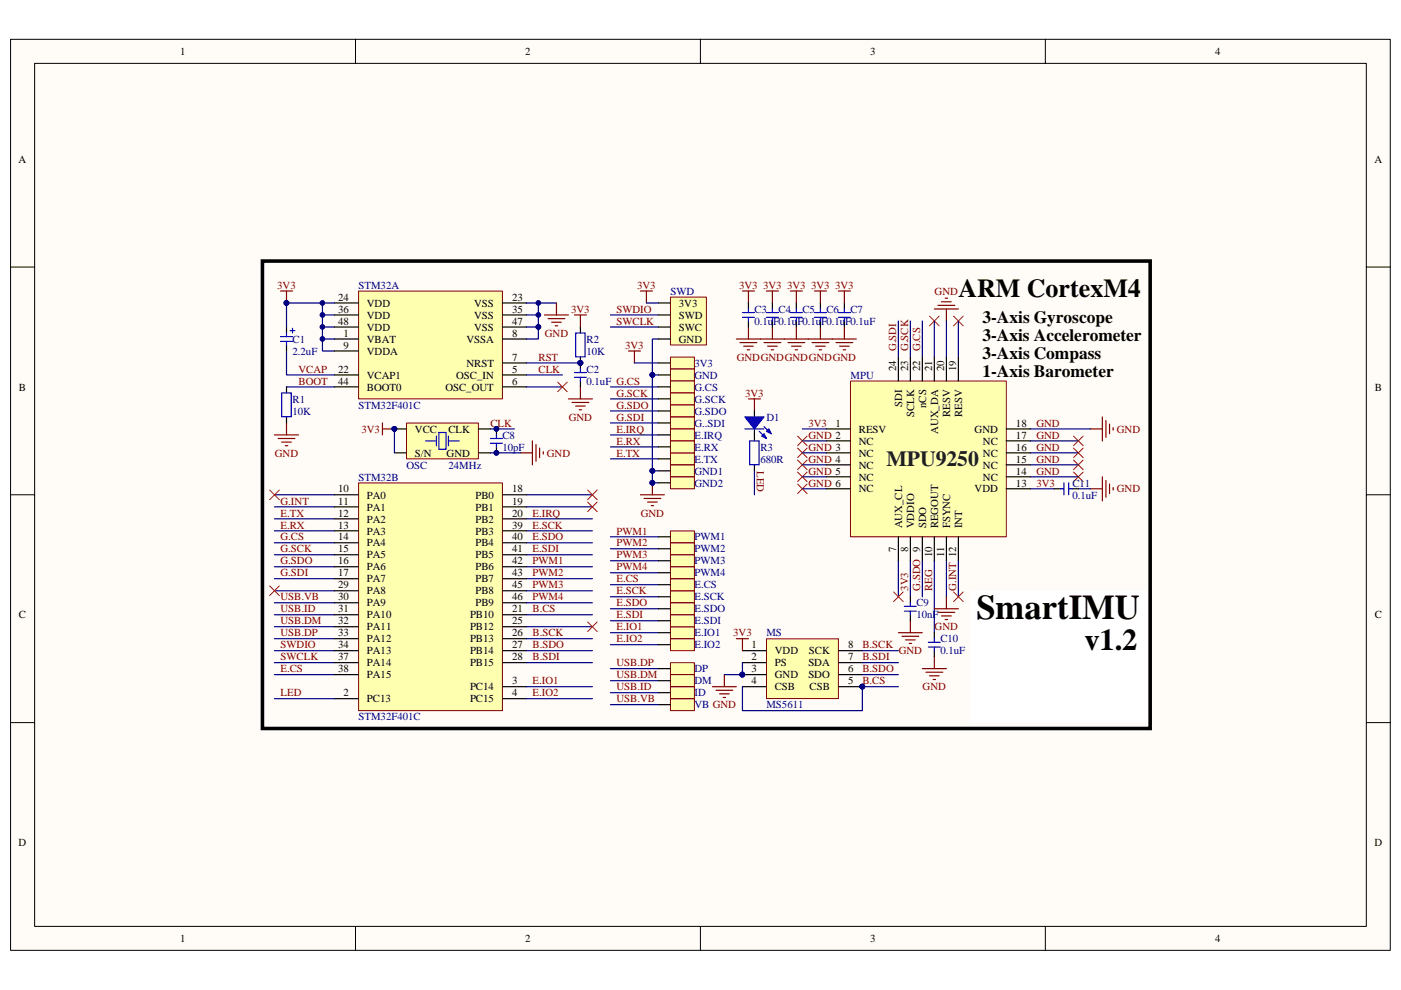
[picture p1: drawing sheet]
<svg xmlns="http://www.w3.org/2000/svg" width="297mm" height="210mm" viewBox="0 0 297 210" stroke-linecap="round" stroke-linejoin="round" font-family="sans-serif">
<path d="M2.3 8.4h292.5v193.2h-292.5z" fill="#fffcf8"/>
<path d="M2.2 8.3h292.6v193.3h-292.6z" fill="none" stroke="#000" stroke-width=".21"/>
<path d="M7.4 13.5h282.3v183h-282.3z" fill="#fffcf8"/>
<g fill="none" stroke="#000" stroke-width=".21">
<path d="M7.3 13.4h282.4v183.1h-282.4zM75.4 8.3v5.1M148.5 8.3v5.1M221.6 8.3v5.1M2.2 56.6h5.1M289.7 56.6h5.1M2.2 104.9h5.1M289.7 104.9h5.1M2.2 153.3h5.1M289.7 153.3h5.1M75.4 196.5v5.1M148.5 196.5v5.1"/>
<path d="M221.6 196.5v5.1"/>
</g>
<path d="M205.7 125.3v27.9h37.4v-27.9z" fill-rule="evenodd" fill="#fff" stroke="#fff" stroke-width=".25"/>
<g fill="none" stroke="#000080" stroke-width=".25">
<path d="M60.7 74.4v5.1h10.2M68.4 64.3v10.1h2.5M68.4 69.4h2.5M68.4 66.8h2.5M111.6 77h11.5M111.6 64.3h6.4M111.6 69.4h2.5v2.5h-2.5M111.6 79.5h7.6M111.6 66.8h2.5M114.1 64.3v5.1M129.4 69.4h10.2M129.4 66.8h10.2"/>
<path d="M134.5 77h5.1M139.6 71.9h-1.3v7.6M60.7 82.1h10.2M104 91h5.1M111.6 82.1h7.6M129.4 84.6h10.2M129.4 87.2h10.2M129.4 82.1h10.2M129.4 89.7h10.2M129.4 94.8h10.2M129.4 97.3h10.2M129.4 92.2h10.2"/>
<path d="M58.2 104.9h12.7M58.2 107.5h12.7M58.2 110h12.7M58.2 112.6h12.7M58.2 115.1h12.7M58.2 117.7h12.7M111.6 104.9h14M111.6 107.5h14M111.6 110h14M111.6 112.6h14M111.6 115.1h14M111.6 117.7h14"/>
<path d="M58.2 120.2h12.7M58.2 122.7h12.7M58.2 125.3h12.7M58.2 127.8h12.7M58.2 130.4h12.7M58.2 132.9h12.7M58.2 135.5h12.7M58.2 138h12.7M111.6 120.2h14M111.6 122.7h14M58.2 140.5h12.7M58.2 143.1h12.7"/>
<path d="M129.4 141.8h10.2M129.4 144.4h10.2"/>
</g>
<g fill="none" stroke="#800000" stroke-width=".25">
<path d="M59.5 61.7h2.5M60.7 61.7v2.6M115.4 66.8h5.1M116.2 67.6h3.6M117 68.3h2M117.7 69.1h.5M118 64.3v2.5M121.8 66.8h2.5M123.1 66.8v2.6M133.2 74.4h2.6M134.5 74.4v2.6M58.2 92.2h5.1"/>
<path d="M59 93h3.5M59.7 93.8h2.1M60.5 94.5h.5M60.7 89.7v2.5M81.1 91h2.5M81.1 89.7v2.5M110.3 96.1h2.6M112.9 93.5v5.1M113.6 94.3v3.5M114.4 95v2.1M115.2 95.8v.5M120.5 84.6h5.1"/>
<path d="M121.3 85.4h3.5M122 86.1h2.1M122.8 86.9h.5M123.1 82.1v2.5M135.8 104.9h5.1M136.5 105.7h3.6M137.3 106.5h2M138.1 107.3h.5M138.3 102.4v2.5"/>
</g>
<g fill="#000080" stroke="#000080" stroke-width=".21">
<circle cx="138.3" cy="102.4" r=".49"/>
<circle cx="114.1" cy="69.3" r=".49"/>
<circle cx="123" cy="77" r=".5"/>
<circle cx="60.7" cy="64.3" r=".5"/>
<circle cx="114.1" cy="64.3" r=".49"/>
<circle cx="68.4" cy="69.3" r=".49"/>
<circle cx="68.4" cy="64.3" r=".49"/>
<circle cx="138.3" cy="79.5" r=".49"/>
<circle cx="83.6" cy="91" r=".49"/>
<circle cx="114.1" cy="66.8" r=".49"/>
<circle cx="68.4" cy="66.8" r=".49"/>
</g>
<path d="M118.2 81l2.1 2.1M120.3 81l-2.1 2.1" fill="none" stroke="#f00" stroke-width=".21"/>
<path d="M55.6 55.4h188.3v99.1h-188.3z" fill="none" stroke="#000" stroke-width=".76"/>
<path d="M76 61.8h30.5v22.8h-30.5z" fill="#ffffb0"/>
<path d="M76 61.7h30.5v22.9h-30.5z" fill="none" stroke="#800000" stroke-width=".21"/>
<g fill="none" stroke="#000" stroke-width=".25">
<path d="M70.9 71.9h5.1M70.9 79.5h5.1M70.9 74.4h5.1M70.9 64.3h5.1M70.9 66.8h5.1M70.9 69.4h5.1M106.5 71.9h5.1M106.5 79.5h5.1M106.5 77h5.1M106.5 64.3h5.1M106.5 66.8h5.1M106.5 69.4h5.1"/>
<path d="M70.9 82.1h5.1M106.5 82.1h5.1"/>
</g>
<path d="M76 102.4h30.5v48.3h-30.5z" fill="#ffffb0"/>
<path d="M76 102.4h30.5v48.3h-30.5z" fill="none" stroke="#800000" stroke-width=".21"/>
<g fill="none" stroke="#000" stroke-width=".25">
<path d="M70.9 104.9h5.1M70.9 107.5h5.1M70.9 110h5.1M70.9 112.6h5.1M70.9 115.1h5.1M70.9 117.7h5.1M106.5 104.9h5.1M106.5 107.5h5.1M106.5 110h5.1M106.5 112.6h5.1M106.5 115.1h5.1M106.5 117.7h5.1"/>
<path d="M70.9 120.2h5.1M70.9 122.7h5.1M70.9 130.4h5.1M70.9 132.9h5.1M70.9 135.5h5.1M70.9 138h5.1M70.9 125.3h5.1M70.9 127.8h5.1M106.5 120.2h5.1M106.5 122.7h5.1M106.5 130.4h5.1M106.5 132.9h5.1"/>
<path d="M106.5 135.5h5.1M106.5 138h5.1M106.5 125.3h5.1M106.5 127.8h5.1M70.9 148.2h5.1M70.9 140.5h5.1M70.9 143.1h5.1M106.5 148.2h5.1M106.5 145.6h5.1M106.5 140.5h5.1"/>
</g>
<path d="M68.4 71.9h2.5M111.6 132.9h14M111.6 130.4h14M111.6 127.8h14M111.6 125.3h14M111.6 138h14M111.6 135.5h14M111.6 148.2h14M111.6 140.5h14M111.6 145.6h14" fill="none" stroke="#000080" stroke-width=".25"/>
<circle cx="68.4" cy="71.9" r=".49" fill="#000080" stroke="#000080" stroke-width=".21"/>
<path d="M142.2 140.6h5v2.5h-5z" fill="#ffffb0"/>
<path d="M142.2 140.6h5v2.5h-5z" fill="none" stroke="#800000" stroke-width=".21"/>
<path d="M139.6 141.8h2.5" fill="none" stroke="#000" stroke-width=".25"/>
<path d="M142.2 143.1h5v2.5h-5z" fill="#ffffb0"/>
<path d="M142.2 143.1h5v2.5h-5z" fill="none" stroke="#800000" stroke-width=".21"/>
<path d="M139.6 144.4h2.5" fill="none" stroke="#000" stroke-width=".25"/>
<path d="M142.2 145.7h5v2.5h-5z" fill="#ffffb0"/>
<path d="M142.2 145.7h5v2.5h-5z" fill="none" stroke="#800000" stroke-width=".21"/>
<path d="M139.6 146.9h2.5" fill="none" stroke="#000" stroke-width=".25"/>
<path d="M142.2 148.2h5v2.5h-5z" fill="#ffffb0"/>
<path d="M142.2 148.2h5v2.5h-5z" fill="none" stroke="#800000" stroke-width=".21"/>
<path d="M139.6 149.5h2.5" fill="none" stroke="#000" stroke-width=".25"/>
<path d="M129.4 149.5h10.2M129.4 146.9h10.2" fill="none" stroke="#000080" stroke-width=".25"/>
<path d="M142.2 96.1h5v2.5h-5z" fill="#ffffb0"/>
<path d="M142.2 96.1h5v2.5h-5z" fill="none" stroke="#800000" stroke-width=".21"/>
<path d="M139.6 97.3h2.5" fill="none" stroke="#000" stroke-width=".25"/>
<path d="M142.2 75.8h5v2.5h-5z" fill="#ffffb0"/>
<path d="M142.2 75.7h5v2.6h-5z" fill="none" stroke="#800000" stroke-width=".21"/>
<path d="M139.6 77h2.5" fill="none" stroke="#000" stroke-width=".25"/>
<path d="M142.2 78.3h5v2.5h-5z" fill="#ffffb0"/>
<path d="M142.2 78.3h5v2.5h-5z" fill="none" stroke="#800000" stroke-width=".21"/>
<path d="M139.6 79.5h2.5" fill="none" stroke="#000" stroke-width=".25"/>
<path d="M142.2 80.8h5v2.5h-5z" fill="#ffffb0"/>
<path d="M142.2 80.8h5v2.5h-5z" fill="none" stroke="#800000" stroke-width=".21"/>
<path d="M139.6 82.1h2.5" fill="none" stroke="#000" stroke-width=".25"/>
<path d="M142.2 83.4h5v2.5h-5z" fill="#ffffb0"/>
<path d="M142.2 83.4h5v2.5h-5z" fill="none" stroke="#800000" stroke-width=".21"/>
<path d="M139.6 84.6h2.5" fill="none" stroke="#000" stroke-width=".25"/>
<path d="M142.2 85.9h5v2.5h-5z" fill="#ffffb0"/>
<path d="M142.2 85.9h5v2.5h-5z" fill="none" stroke="#800000" stroke-width=".21"/>
<path d="M139.6 87.2h2.5" fill="none" stroke="#000" stroke-width=".25"/>
<path d="M142.2 88.5h5v2.5h-5z" fill="#ffffb0"/>
<path d="M142.2 88.5h5v2.5h-5z" fill="none" stroke="#800000" stroke-width=".21"/>
<path d="M139.6 89.7h2.5" fill="none" stroke="#000" stroke-width=".25"/>
<path d="M142.2 91h5v2.5h-5z" fill="#ffffb0"/>
<path d="M142.2 91h5v2.5h-5z" fill="none" stroke="#800000" stroke-width=".21"/>
<path d="M139.6 92.2h2.5" fill="none" stroke="#000" stroke-width=".25"/>
<path d="M142.2 93.6h5v2.5h-5z" fill="#ffffb0"/>
<path d="M142.2 93.5h5v2.6h-5z" fill="none" stroke="#800000" stroke-width=".21"/>
<path d="M139.6 94.8h2.5" fill="none" stroke="#000" stroke-width=".25"/>
<path d="M142.2 112.6h5v2.5h-5z" fill="#ffffb0"/>
<path d="M142.2 112.6h5v2.5h-5z" fill="none" stroke="#800000" stroke-width=".21"/>
<path d="M139.6 113.9h2.5" fill="none" stroke="#000" stroke-width=".25"/>
<path d="M129.4 113.9h10.2M129.4 116.4h10.2M129.4 118.9h10.2M129.4 121.5h10.2M129.4 134.2h10.2M129.4 124h10.2M129.4 126.6h10.2M129.4 129.1h10.2M129.4 131.7h10.2M129.4 136.7h10.2" fill="none" stroke="#000080" stroke-width=".25"/>
<path d="M142.2 115.2h5v2.5h-5z" fill="#ffffb0"/>
<path d="M142.2 115.1h5v2.6h-5z" fill="none" stroke="#800000" stroke-width=".21"/>
<path d="M139.6 116.4h2.5" fill="none" stroke="#000" stroke-width=".25"/>
<path d="M142.2 117.7h5v2.5h-5z" fill="#ffffb0"/>
<path d="M142.2 117.7h5v2.5h-5z" fill="none" stroke="#800000" stroke-width=".21"/>
<path d="M139.6 118.9h2.5" fill="none" stroke="#000" stroke-width=".25"/>
<path d="M142.2 120.2h5v2.5h-5z" fill="#ffffb0"/>
<path d="M142.2 120.2h5v2.5h-5z" fill="none" stroke="#800000" stroke-width=".21"/>
<path d="M139.6 121.5h2.5" fill="none" stroke="#000" stroke-width=".25"/>
<path d="M142.2 133h5v2.5h-5z" fill="#ffffb0"/>
<path d="M142.2 132.9h5v2.6h-5z" fill="none" stroke="#800000" stroke-width=".21"/>
<path d="M139.6 134.2h2.5" fill="none" stroke="#000" stroke-width=".25"/>
<path d="M142.2 125.3h5v2.5h-5z" fill="#ffffb0"/>
<path d="M142.2 125.3h5v2.5h-5z" fill="none" stroke="#800000" stroke-width=".21"/>
<path d="M139.6 126.6h2.5" fill="none" stroke="#000" stroke-width=".25"/>
<path d="M142.2 122.8h5v2.5h-5z" fill="#ffffb0"/>
<path d="M142.2 122.8h5v2.5h-5z" fill="none" stroke="#800000" stroke-width=".21"/>
<path d="M139.6 124h2.5" fill="none" stroke="#000" stroke-width=".25"/>
<path d="M142.2 127.9h5v2.5h-5z" fill="#ffffb0"/>
<path d="M142.2 127.9h5v2.5h-5z" fill="none" stroke="#800000" stroke-width=".21"/>
<path d="M139.6 129.1h2.5" fill="none" stroke="#000" stroke-width=".25"/>
<path d="M142.2 130.4h5v2.5h-5z" fill="#ffffb0"/>
<path d="M142.2 130.4h5v2.5h-5z" fill="none" stroke="#800000" stroke-width=".21"/>
<path d="M139.6 131.7h2.5" fill="none" stroke="#000" stroke-width=".25"/>
<path d="M142.2 135.5h5v2.5h-5z" fill="#ffffb0"/>
<path d="M142.2 135.5h5v2.5h-5z" fill="none" stroke="#800000" stroke-width=".21"/>
<path d="M139.6 136.7h2.5" fill="none" stroke="#000" stroke-width=".25"/>
<path d="M158.7 84.6h2.5M160 84.6v2.6" fill="none" stroke="#800000" stroke-width=".25"/>
<path d="M160 99.9v5" fill="none" stroke="#000080" stroke-width=".25"/>
<path d="M162.5 135.5h15.3v12.7h-15.3z" fill="#ffffb0"/>
<path d="M162.5 135.5h15.3v12.7h-15.3z" fill="none" stroke="#800000" stroke-width=".21"/>
<path d="M157.4 138h5.1M177.8 138h5M157.4 140.5h5.1M157.4 143.1h5.1M157.4 145.6h5.1M177.8 140.5h5M177.8 143.1h5M177.8 145.6h5" fill="none" stroke="#000" stroke-width=".25"/>
<g fill="#000080" stroke="#000080" stroke-width=".21">
<circle cx="157.4" cy="143.1" r=".49"/>
<circle cx="182.8" cy="145.6" r=".49"/>
<circle cx="138.3" cy="79.5" r=".49"/>
<circle cx="138.3" cy="99.9" r=".49"/>
</g>
<g fill="none" stroke="#800000" stroke-width=".25">
<path d="M156.1 71.9h10.2M156.9 72.7h3.6M157.4 61.7h2.6M157.7 73.4h2M158.4 74.2h.5M158.7 61.7v2.6M158.7 69.4v2.5M162 72.7h3.5M162.5 61.7h2.5M162.7 73.4h2.1M163.5 74.2h.5M163.8 61.7v2.6"/>
<path d="M163.8 69.4v2.5M171.4 71.9h5.1M172.2 72.7h3.5M172.7 61.7h2.5M172.9 73.4h2.1M173.7 74.2h.5M173.9 61.7v2.6M173.9 69.4v2.5M198.1 65.5h5.1M198.9 64.8h3.5M199.6 64h2.1M200.4 63.2h.5"/>
<path d="M200.7 65.5v2.6M231.2 91h2.5M233.7 88.4v5.1M234.5 89.2v3.6M235.2 90v2M236 90.7v.5M231.2 103.7h2.5M233.7 101.1v5.1M234.5 101.9v3.6M235.2 102.7v2M236 103.4v.5M156.1 135.5h2.6"/>
<path d="M157.4 135.5v2.5M190.5 134.2h5.1M191.2 135h3.6M192 135.7h2M192.8 136.5h.5M193 131.7v2.5M198.1 139.3v2.5M198.1 129.1h5.1M198.9 129.9h3.5M199.6 130.6h2.1M200.4 131.4h.5M200.7 126.6v2.5"/>
<path d="M151 145.6h5.1M151.8 146.4h3.6M152.6 147.2h2M153.3 147.9h.5M153.6 143.1v2.5M195.6 141.8h5.1M196.3 142.6h3.6M197.1 143.3h2M197.8 144.1h.5"/>
</g>
<g fill="none" stroke="#000080" stroke-width=".25">
<path d="M139.6 79.5h-1.3v20.4M190.5 68.1v7.6M193 68.1v7.6M195.6 68.1v7.6M198.1 68.1v7.6M200.7 68.1v7.6M203.2 68.1v7.6M170.1 91h5.1M170.1 93.5h5.1M170.1 96.1h5.1M170.1 98.6h5.1M218.5 91h12.7"/>
<path d="M218.5 93.5h10.1M218.5 96.1h10.1M218.5 98.6h10.1M170.1 101.1h5.1M170.1 103.7h5.1M190.5 118.9v7.7M193 118.9v7.7M195.6 118.9v7.7M198.1 118.9v15.3M200.7 118.9v7.7M203.2 118.9v7.7M218.5 101.1h10.1"/>
<path d="M218.5 103.7h5M228.6 103.7h2.6M182.8 138h7.7M157.4 145.6v5.1h25.4v-5.1M182.8 143.1h7.7M182.8 140.5h7.7"/>
</g>
<g fill="none" stroke="#f00" stroke-width=".21">
<path d="M197.1 67.1l2 2M199.1 67.1l-2 2M202.2 67.1l2 2M204.2 67.1l-2 2M169.1 92.5l2 2M169.1 95l2 2.1M169.1 97.6l2 2M171.1 92.5l-2 2M171.1 95l-2 2.1M171.1 97.6l-2 2M227.6 95l2.1 2.1M227.6 92.5l2.1 2"/>
<path d="M227.6 97.6l2.1 2M229.7 95l-2.1 2.1M229.7 92.5l-2.1 2M229.7 97.6l-2.1 2M169.1 100.1l2 2.1M169.1 102.7l2 2M171.1 100.1l-2 2.1M171.1 102.7l-2 2M227.6 100.1l2.1 2.1M229.7 100.1l-2.1 2.1M189.5 125.6l2 2M191.5 125.6l-2 2"/>
<path d="M202.2 125.6l2 2M204.2 125.6l-2 2"/>
</g>
<path d="M86.2 89.7h15.2v7.6h-15.2z" fill="#ffffb0"/>
<path d="M86.2 89.7h15.2v7.6h-15.2z" fill="none" stroke="#800000" stroke-width=".21"/>
<path d="M83.6 96.1h2.6M83.6 91h2.6M101.4 96.1h2.6M101.4 91h2.6" fill="none" stroke="#000" stroke-width=".25"/>
<path d="M90.3 93.5h2.2M92.5 92.5v2M93 91.7h1.6v3.6h-1.6zM95.1 92.5v2M95.1 93.5h2.3" fill="none" stroke="#00f" stroke-width=".25"/>
<circle cx="83.6" cy="91" r=".49" fill="#000080" stroke="#000080" stroke-width=".21"/>
<path d="M180.3 80.8h33.1v33.1h-33.1z" fill="#ffffb0"/>
<path d="M180.3 80.8h33.1v33.1h-33.1z" fill="none" stroke="#800000" stroke-width=".21"/>
<g fill="none" stroke="#000" stroke-width=".25">
<path d="M190.5 75.7v5.1M193 75.7v5.1M195.6 75.7v5.1M198.1 75.7v5.1M200.7 75.7v5.1M203.2 75.7v5.1M175.2 91h5.1M175.2 93.5h5.1M175.2 96.1h5.1M175.2 98.6h5.1M213.4 91h5.1M213.4 93.5h5.1"/>
<path d="M213.4 96.1h5.1M213.4 98.6h5.1M175.2 101.1h5.1M175.2 103.7h5.1M190.5 113.9v5M193 113.9v5M195.6 113.9v5M198.1 113.9v5M200.7 113.9v5M203.2 113.9v5M213.4 101.1h5.1M213.4 103.7h5.1"/>
</g>
<path d="M142.2 98.6h5v2.5h-5z" fill="#ffffb0"/>
<path d="M142.2 98.6h5v2.5h-5z" fill="none" stroke="#800000" stroke-width=".21"/>
<path d="M139.6 99.9h2.5" fill="none" stroke="#000" stroke-width=".25"/>
<path d="M142.2 101.2h5v2.5h-5z" fill="#ffffb0"/>
<path d="M142.2 101.2h5v2.5h-5z" fill="none" stroke="#800000" stroke-width=".21"/>
<g fill="none" stroke="#000" stroke-width=".25">
<path d="M60.7 69.4v1.2M60.7 73.2v1.2M123.1 69.4v1.2M123.1 75.7v2.6M158.7 64.3v1.2M158.7 68.1v1.3M163.8 64.3v1.2M163.8 68.1v1.3M168.8 64.3v1.2M168.8 68.1v1.3M173.9 64.3v1.2M173.9 68.1v1.3"/>
<path d="M179 64.3v1.2M179 68.1v1.3M60.7 82.1v1.2M60.7 88.4v1.3M105.3 91v1.2M105.3 94.8v1.3M123.1 80.8v1.3M160 87.2v1.2M160 91v2.5M160 98.6v1.3M139.6 102.4h2.5M223.5 103.7h1.3"/>
<path d="M227.3 103.7h1.3M193 126.6v1.2M193 130.4v1.3M198.1 134.2v1.3M198.1 138v1.3"/>
</g>
<path d="M70.9 64.3h-10.2v5.1M83.6 91v5.1M104 96.1h6.3M139.6 99.9h-1.3v2.5h1.3M58.2 148.2h12.7M157.4 140.5v2.6h-3.8M182.8 145.6h7.7" fill="none" stroke="#000080" stroke-width=".25"/>
<g fill="#000080" stroke="#000080" stroke-width=".21">
<circle cx="138.3" cy="99.9" r=".49"/>
<circle cx="138.3" cy="102.4" r=".49"/>
<circle cx="83.6" cy="91" r=".49"/>
<circle cx="60.7" cy="64.3" r=".5"/>
<circle cx="123" cy="77" r=".5"/>
<circle cx="157.4" cy="143.1" r=".49"/>
<circle cx="105.2" cy="96" r=".5"/>
<circle cx="105.2" cy="91" r=".5"/>
<circle cx="182.8" cy="145.6" r=".49"/>
</g>
<g fill="none" stroke="#00f" stroke-width=".25">
<path d="M59.5 72.4h2.5M59.5 71.4h2.5M60.7 70.6v.8M60.7 72.4v.8M61.5 70.1h1M62 69.6v1M121.8 79h2.5M122 70.6h2.1v5.1h-2.1zM123.1 78.3v.7M157.4 66.3h2.6M157.4 67.3h2.6M158.7 65.5v.8"/>
<path d="M158.7 67.3v.8M162.5 66.3h2.5M162.5 67.3h2.5M163.8 65.5v.8M163.8 67.3v.8M167.6 66.3h2.5M167.6 67.3h2.5M168.8 65.5v.8M168.8 67.3v.8M172.7 66.3h2.5M172.7 67.3h2.5M173.9 65.5v.8"/>
<path d="M173.9 67.3v.8M177.8 66.3h2.5M177.8 67.3h2.5M179 65.5v.8M179 67.3v.8M59.7 83.3h2v5.1h-2zM104 93h2.5M104 94h2.5M105.3 92.2v.8M105.3 94v.8M121.8 80h2.5M123.1 80v.8"/>
<path d="M157.9 91h4.1M158.9 93.5h2v5.1h-2zM161 91.5l1.5 1.5M162 90.5l1.5 1.5M224.8 103.7h.8M225.6 102.4v2.5M226.6 103.7h.7M226.6 102.4v2.5M191.7 128.6h2.6M191.7 129.6h2.6M193 127.8v.8M193 129.6v.8"/>
<path d="M196.8 136.2h2.6M196.8 137.2h2.6M198.1 135.5v.7M198.1 137.2v.8"/>
</g>
<g fill="#00f" stroke="#00f" stroke-width=".25">
<path d="M157.9 88.4h4.1l-2 2.6z"/>
<path d="M162 92l.5 1-1-.5z"/>
<path d="M163 91l.5 1-1-.5z"/>
</g>
<g fill="none" stroke="#800000" stroke-width=".25">
<path d="M166.3 71.9h5.1M167.1 72.7h3.5M167.6 61.7h2.5M167.8 73.4h2.1M168.6 74.2h.5M168.8 61.7v2.6M168.8 69.4v2.5M176.5 71.9h5.1M177.2 72.7h3.6M177.8 61.7h2.5M178 73.4h2M178.8 74.2h.5"/>
<path d="M179 61.7v2.6M179 69.4v2.5"/>
</g>
<path d="M57.2 103.9l2 2.1M59.2 103.9l-2 2.1M124.6 106.5l2 2M124.6 103.9l2 2.1M126.6 106.5l-2 2M126.6 103.9l-2 2.1M57.2 124.3l2 2M59.2 124.3l-2 2M124.6 131.9l2 2M126.6 131.9l-2 2" fill="none" stroke="#f00" stroke-width=".21"/>
<path d="M142.2 63h7.6v10.2h-7.6z" fill="#ffffb0"/>
<path d="M142.2 63h7.6v10.2h-7.6z" fill="none" stroke="#800000" stroke-width=".21"/>
<path d="M139.6 64.3h2.5M139.6 66.8h2.5M139.6 69.4h2.5M139.6 71.9h2.5" fill="none" stroke="#000" stroke-width=".25"/>
<path d="M135.8 61.7h2.5M137.1 61.7v2.6" fill="none" stroke="#800000" stroke-width=".25"/>
<path d="M137.1 64.3h2.5" fill="none" stroke="#000080" stroke-width=".25"/>
<text font-size="7.3" x="207" y="131.3">SmartIMU</text>
<text font-size="6.4" x="229.9" y="137.9">v1.2</text>
<text font-size="5.5" x="203.2" y="63.1">ARM CortexM4</text>
<text font-size="4.6" fill="#172721" x="187.9" y="98.9">MPU9250</text>
<g font-size="3.7">
<text x="208.3" y="68.6">3-Axis Gyroscope</text>
<text x="208.3" y="72.4">3-Axis Accelerometer</text>
<text x="208.3" y="76.2">3-Axis Compass</text>
<text x="208.3" y="80">1-Axis Barometer</text>
</g>
<g font-size="2.3">
<text x="38.2" y="11.7">1</text>
<text x="111.4" y="11.7">2</text>
<text x="184.5" y="11.7">3</text>
<text x="257.6" y="11.7">4</text>
<text x="4" y="34.5">A</text>
<text x="291.4" y="34.5">A</text>
<text x="71.7" y="63.8">24</text>
<text x="77.8" y="65">VDD</text>
<text x="100.5" y="65">VSS</text>
<text x="108.6" y="63.8">23</text>
<text x="143.9" y="65">3V3</text>
<text x="71.7" y="66.3">36</text>
<text x="71.7" y="68.9">48</text>
<text x="72.8" y="71.4">1</text>
<text x="77.8" y="67.6">VDD</text>
<text x="77.8" y="70.1">VDD</text>
<text x="100.5" y="67.6">VSS</text>
<text x="100.5" y="70.1">VSS</text>
<text x="108.6" y="66.3">35</text>
<text x="108.6" y="68.9">47</text>
<text x="108.6" y="71.4">8</text>
<text x="143.9" y="67.6">SWD</text>
<text x="143.9" y="70.1">SWC</text>
<text x="72.8" y="74">9</text>
<text x="77.8" y="72.7">VBAT</text>
<text x="77.8" y="75.2">VDDA</text>
<text x="98.9" y="77.8">NRST</text>
<text x="98.9" y="72.7">VSSA</text>
<text x="108.6" y="76.5">7</text>
<text x="143.9" y="72.7">GND</text>
<text x="4" y="82.8">B</text>
<text x="71.7" y="79">22</text>
<text x="71.7" y="81.6">44</text>
<text x="77.8" y="80.3">VCAP1</text>
<text x="77.8" y="82.8">BOOT0</text>
<text x="94.4" y="82.8">OSC_OUT</text>
<text x="96.7" y="80.3">OSC_IN</text>
<text x="108.6" y="81.6">6</text>
<text x="108.6" y="79">5</text>
<text x="190" y="78.8" transform="rotate(-90 190 78.8)">24</text>
<text x="192.5" y="78.8" transform="rotate(-90 192.5 78.8)">23</text>
<text x="195.1" y="78.8" transform="rotate(-90 195.1 78.8)">22</text>
<text x="197.6" y="78.8" transform="rotate(-90 197.6 78.8)">21</text>
<text x="200.2" y="78.8" transform="rotate(-90 200.2 78.8)">20</text>
<text x="202.7" y="78.8" transform="rotate(-90 202.7 78.8)">19</text>
<text x="291.5" y="82.8">B</text>
<text x="191.3" y="86.3" transform="rotate(-90 191.3 86.3)">SDI</text>
<text x="193.8" y="88.5" transform="rotate(-90 193.8 88.5)">SCLK</text>
<text x="196.3" y="86.6" transform="rotate(-90 196.3 86.6)">nCS</text>
<text x="201.4" y="88.5" transform="rotate(-90 201.4 88.5)">RESV</text>
<text x="204" y="88.5" transform="rotate(-90 204 88.5)">RESV</text>
<text x="88" y="91.8">VCC</text>
<text x="95.1" y="91.8">CLK</text>
<text x="177.1" y="90.5">1</text>
<text x="182.1" y="91.8">RESV</text>
<text x="182.1" y="94.3">NC</text>
<text x="198.9" y="92" transform="rotate(-90 198.9 92)">AUX_DA</text>
<text x="206.6" y="91.8">GND</text>
<text x="208.4" y="94.3">NC</text>
<text x="215.4" y="95.6">16</text>
<text x="215.4" y="93">17</text>
<text x="215.4" y="90.5">18</text>
<text x="88" y="96.8">S/N</text>
<text x="94.7" y="96.8">GND</text>
<text x="182.1" y="96.8">NC</text>
<text x="182.1" y="99.4">NC</text>
<text x="182.1" y="101.9">NC</text>
<text x="208.4" y="101.9">NC</text>
<text x="208.4" y="99.4">NC</text>
<text x="208.4" y="96.8">NC</text>
<text x="215.4" y="100.6">14</text>
<text x="215.4" y="98.1">15</text>
<text x="71.7" y="104.5">10</text>
<text x="71.7" y="107">11</text>
<text x="77.8" y="105.7">PA0</text>
<text x="100.8" y="105.7">PB0</text>
<text x="108.6" y="104.5">18</text>
<text x="108.6" y="107">19</text>
<text x="182.1" y="104.5">NC</text>
<text x="206.6" y="104.5">VDD</text>
<text x="215.4" y="103.2">13</text>
<text x="71.7" y="109.6">12</text>
<text x="71.7" y="112.1">13</text>
<text x="77.8" y="108.3">PA1</text>
<text x="77.8" y="110.8">PA2</text>
<text x="77.8" y="113.4">PA3</text>
<text x="100.8" y="108.3">PB1</text>
<text x="100.8" y="110.8">PB2</text>
<text x="100.8" y="113.4">PB3</text>
<text x="108.6" y="109.6">20</text>
<text x="108.6" y="112.1">39</text>
<text x="191.3" y="112.1" transform="rotate(-90 191.3 112.1)">AUX_CL</text>
<text x="193.8" y="112.1" transform="rotate(-90 193.8 112.1)">VDDIO</text>
<text x="196.3" y="112.1" transform="rotate(-90 196.3 112.1)">SDO</text>
<text x="198.9" y="112.1" transform="rotate(-90 198.9 112.1)">REGOUT</text>
<text x="201.4" y="112.1" transform="rotate(-90 201.4 112.1)">FSYNC</text>
<text x="204" y="112.1" transform="rotate(-90 204 112.1)">INT</text>
<text x="71.7" y="114.6">14</text>
<text x="71.7" y="117.2">15</text>
<text x="71.7" y="119.7">16</text>
<text x="77.8" y="115.9">PA4</text>
<text x="77.8" y="118.4">PA5</text>
<text x="100.8" y="115.9">PB4</text>
<text x="100.8" y="118.4">PB5</text>
<text x="108.6" y="114.6">40</text>
<text x="108.6" y="117.2">41</text>
<text x="108.6" y="119.7">42</text>
<text x="190" y="117.1" transform="rotate(-90 190 117.1)">7</text>
<text x="192.5" y="117.1" transform="rotate(-90 192.5 117.1)">8</text>
<text x="197.6" y="118.2" transform="rotate(-90 197.6 118.2)">10</text>
<text x="200.2" y="118.2" transform="rotate(-90 200.2 118.2)">11</text>
<text x="71.7" y="122.3">17</text>
<text x="71.7" y="124.8">29</text>
<text x="77.8" y="121">PA6</text>
<text x="77.8" y="123.5">PA7</text>
<text x="100.8" y="121">PB6</text>
<text x="100.8" y="123.5">PB7</text>
<text x="108.6" y="122.3">43</text>
<text x="108.6" y="124.8">45</text>
<text x="4" y="131.2">C</text>
<text x="71.7" y="127.4">30</text>
<text x="71.7" y="129.9">31</text>
<text x="77.8" y="126.1">PA8</text>
<text x="77.8" y="128.6">PA9</text>
<text x="77.8" y="131.2">PA10</text>
<text x="99.6" y="131.2">PB10</text>
<text x="100.8" y="126.1">PB8</text>
<text x="100.8" y="128.6">PB9</text>
<text x="108.6" y="129.9">21</text>
<text x="108.6" y="127.4">46</text>
<text x="291.5" y="131.2">C</text>
<text x="71.7" y="132.4">32</text>
<text x="71.7" y="135">33</text>
<text x="71.7" y="137.5">34</text>
<text x="77.8" y="133.7">PA11</text>
<text x="77.8" y="136.2">PA12</text>
<text x="99.6" y="133.7">PB12</text>
<text x="99.6" y="136.2">PB13</text>
<text x="108.6" y="132.4">25</text>
<text x="108.6" y="135">26</text>
<text x="108.6" y="137.5">27</text>
<text x="159.3" y="137.5">1</text>
<text x="179.8" y="137.5">8</text>
<text x="71.7" y="140.1">37</text>
<text x="71.7" y="142.6">38</text>
<text x="77.8" y="138.8">PA13</text>
<text x="77.8" y="141.3">PA14</text>
<text x="77.8" y="143.9">PA15</text>
<text x="99.6" y="138.8">PB14</text>
<text x="99.6" y="141.3">PB15</text>
<text x="108.6" y="140.1">28</text>
<text x="159.3" y="140.1">2</text>
<text x="159.3" y="142.6">3</text>
<text x="164.3" y="138.8">VDD</text>
<text x="164.3" y="141.3">PS</text>
<text x="164.3" y="143.9">GND</text>
<text x="171.4" y="143.9">SDO</text>
<text x="171.4" y="141.3">SDA</text>
<text x="171.5" y="138.8">SCK</text>
<text x="179.8" y="142.6">6</text>
<text x="179.8" y="140.1">7</text>
<text x="72.8" y="147.7">2</text>
<text x="77.8" y="149">PC13</text>
<text x="99.6" y="146.4">PC14</text>
<text x="99.6" y="149">PC15</text>
<text x="108.6" y="145.2">3</text>
<text x="108.6" y="147.7">4</text>
<text x="159.3" y="145.2">4</text>
<text x="164.3" y="146.4">CSB</text>
<text x="171.6" y="146.4">CSB</text>
<text x="179.8" y="145.2">5</text>
<text x="4" y="179.5">D</text>
<text x="291.4" y="179.5">D</text>
<text x="38.2" y="199.8">1</text>
<text x="111.4" y="199.8">2</text>
<text x="184.5" y="199.8">3</text>
<text x="257.6" y="199.8">4</text>
</g>
<g font-size="2.3" fill="#800000">
<text x="58.8" y="61.2">3V3</text>
<text x="135.1" y="61.2">3V3</text>
<text x="156.7" y="61.2">3V3</text>
<text x="161.8" y="61.2">3V3</text>
<text x="166.9" y="61.2">3V3</text>
<text x="172" y="61.2">3V3</text>
<text x="177.1" y="61.2">3V3</text>
<text x="198.2" y="62.5">GND</text>
<text x="115.5" y="71.4">GND</text>
<text x="121.1" y="66.3">3V3</text>
<text x="130.7" y="68.9">SWCLK</text>
<text x="130.7" y="66.3">SWDIO</text>
<text x="114.2" y="76.5">RST</text>
<text x="132.5" y="74">3V3</text>
<text x="156.2" y="76.5">GNDGNDGNDGNDGND</text>
<text x="190" y="74.4" transform="rotate(-90 190 74.4)">G.SDI</text>
<text x="192.5" y="74.4" transform="rotate(-90 192.5 74.4)">G.SCK</text>
<text x="195.1" y="74.4" transform="rotate(-90 195.1 74.4)">G.CS</text>
<text x="63.3" y="79">VCAP</text>
<text x="63.3" y="81.6">BOOT</text>
<text x="114.2" y="79">CLK</text>
<text x="120.6" y="89.2">GND</text>
<text x="130.7" y="84.1">G.SCK</text>
<text x="130.7" y="86.7">G.SDO</text>
<text x="130.7" y="89.2">G.SDI</text>
<text x="158" y="84.1">3V3</text>
<text x="76.6" y="91.8">3V3</text>
<text x="104" y="90.5">CLK</text>
<text x="130.7" y="94.3">E.RX</text>
<text x="130.7" y="91.8">E.IRQ</text>
<text x="171.4" y="93">GND 2</text>
<text x="171.4" y="95.6">GND 3</text>
<text x="171.4" y="90.5">3V3</text>
<text x="219.7" y="90.5">GND</text>
<text x="219.7" y="93">GND</text>
<text x="219.7" y="95.6">GND</text>
<text x="236.8" y="91.8">GND</text>
<text x="58.3" y="96.8">GND</text>
<text x="115.9" y="96.8">GND</text>
<text x="130.7" y="96.8">E.TX</text>
<text x="160.5" y="99.9" transform="rotate(90 160.5 99.9)">LED</text>
<text x="171.4" y="98.1">GND 4</text>
<text x="171.4" y="100.6">GND 5</text>
<text x="219.7" y="98.1">GND</text>
<text x="219.7" y="100.6">GND</text>
<text x="59.5" y="107">G.INT</text>
<text x="171.4" y="103.2">GND 6</text>
<text x="219.7" y="103.2">3V3</text>
<text x="236.8" y="104.5">GND</text>
<text x="59.5" y="112.1">E.RX</text>
<text x="59.5" y="109.6">E.TX</text>
<text x="112.9" y="112.1">E.SCK</text>
<text x="112.9" y="109.6">E.IRQ</text>
<text x="130.7" y="113.4">PWM1</text>
<text x="135.8" y="109.6">GND</text>
<text x="59.5" y="114.6">G.CS</text>
<text x="59.5" y="117.2">G.SCK</text>
<text x="59.5" y="119.7">G.SDO</text>
<text x="112.9" y="119.7">PWM1</text>
<text x="112.9" y="117.2">E.SDI</text>
<text x="112.9" y="114.6">E.SDO</text>
<text x="130.7" y="115.9">PWM2</text>
<text x="130.7" y="118.4">PWM3</text>
<text x="59.5" y="122.3">G.SDI</text>
<text x="112.9" y="124.8">PWM3</text>
<text x="112.9" y="122.3">PWM2</text>
<text x="130.7" y="123.5">E.CS</text>
<text x="130.7" y="121">PWM4</text>
<text x="192.5" y="125.3" transform="rotate(-90 192.5 125.3)">3V3</text>
<text x="195.1" y="125.3" transform="rotate(-90 195.1 125.3)">G.SDO 9</text>
<text x="197.6" y="125.3" transform="rotate(-90 197.6 125.3)">REG</text>
<text x="202.7" y="125.3" transform="rotate(-90 202.7 125.3)">G.INT 12</text>
<text x="59.5" y="129.9">USB.ID</text>
<text x="59.5" y="127.4">USB.VB</text>
<text x="112.9" y="127.4">PWM4</text>
<text x="112.9" y="129.9">B.CS</text>
<text x="130.7" y="131.2">E.SDI</text>
<text x="130.7" y="128.6">E.SDO</text>
<text x="130.7" y="126.1">E.SCK</text>
<text x="59.5" y="137.5">SWDIO</text>
<text x="59.5" y="135">USB.DP</text>
<text x="59.5" y="132.4">USB.DM</text>
<text x="112.9" y="137.5">B.SDO</text>
<text x="112.9" y="135">B.SCK</text>
<text x="130.7" y="136.2">E.IO2</text>
<text x="130.7" y="133.7">E.IO1</text>
<text x="155.4" y="135">3V3</text>
<text x="182.9" y="137.5">B.SCK</text>
<text x="198.2" y="133.7">GND</text>
<text x="59.5" y="140.1">SWCLK</text>
<text x="59.5" y="142.6">E.CS</text>
<text x="112.9" y="140.1">B.SDI</text>
<text x="130.7" y="141.3">USB.DP</text>
<text x="130.7" y="143.9">USB.DM</text>
<text x="182.9" y="140.1">B.SDI</text>
<text x="182.9" y="142.6">B.SDO</text>
<text x="190.5" y="138.8">GND</text>
<text x="59.5" y="147.7">LED</text>
<text x="112.9" y="147.7">E.IO2</text>
<text x="112.9" y="145.2">E.IO1</text>
<text x="130.7" y="146.4">USB.ID</text>
<text x="130.7" y="149">USB.VB</text>
<text x="182.9" y="145.2">B.CS</text>
<text x="195.6" y="146.4">GND</text>
</g>
<g font-size="2.3" fill="#000080">
<text x="76" y="61.2">STM32A</text>
<text x="142.2" y="62.5">SWD</text>
<text x="160" y="68.9">0.1uF0.1uF0.1uF0.1uF0.1uF</text>
<text x="160" y="66.3">C3</text>
<text x="165.1" y="66.3">C4</text>
<text x="170.1" y="66.3">C5</text>
<text x="175.2" y="66.3">C6</text>
<text x="180.3" y="66.3">C7</text>
<text x="62" y="75.2">2.2uF</text>
<text x="62" y="72.7">C1</text>
<text x="124.4" y="75.2">10K</text>
<text x="124.4" y="72.7">R2</text>
<text x="147.2" y="77.8">3V3</text>
<text x="124.4" y="81.6">0.1uF G.CS</text>
<text x="124.4" y="79">C2</text>
<text x="147.2" y="80.3">GND</text>
<text x="147.2" y="82.8">G.CS</text>
<text x="180.3" y="80.3">MPU</text>
<text x="62" y="87.9">10K</text>
<text x="62" y="85.4">R1</text>
<text x="76" y="86.7">STM32F401C</text>
<text x="147.2" y="85.4">G.SCK</text>
<text x="147.2" y="87.9">G.SDO</text>
<text x="162.5" y="89.2">D1</text>
<text x="106.5" y="95.6">10pF</text>
<text x="106.5" y="93">C8</text>
<text x="147.2" y="90.5">G..SDI</text>
<text x="147.2" y="93">E.IRQ</text>
<text x="147.2" y="95.6">E.RX</text>
<text x="161.2" y="95.6">R3</text>
<text x="76" y="101.9">STM32B</text>
<text x="86.2" y="99.4">OSC</text>
<text x="95.1" y="99.4">24MHz</text>
<text x="147.2" y="98.1">E.TX</text>
<text x="147.2" y="100.6">GND1</text>
<text x="161.2" y="98.1">680R</text>
<text x="147.2" y="103.2">GND2</text>
<text x="227.4" y="105.7">0.1uF</text>
<text x="227.4" y="103.2">C11</text>
<text x="147.2" y="114.6">PWM1</text>
<text x="147.2" y="117.2">PWM2</text>
<text x="147.2" y="119.7">PWM3</text>
<text x="147.2" y="122.3">PWM4</text>
<text x="147.2" y="124.8">E.CS</text>
<text x="147.2" y="127.4">E.SCK</text>
<text x="147.2" y="129.9">E.SDO</text>
<text x="194.3" y="131.2">10nF</text>
<text x="194.3" y="128.6">C9</text>
<text x="147.2" y="135">E.IO1</text>
<text x="147.2" y="132.4">E.SDI</text>
<text x="147.2" y="137.5">E.IO2</text>
<text x="162.5" y="135">MS</text>
<text x="199.4" y="136.2">C10</text>
<text x="147.2" y="142.6">DP</text>
<text x="199.4" y="138.8">0.1uF</text>
<text x="147.2" y="145.2">DM</text>
<text x="147.2" y="147.7">ID</text>
<text x="76" y="152.8">STM32F401C</text>
<text x="147.2" y="150.2">VB GND</text>
<text x="162.5" y="150.2">MS5611</text>
</g>
</svg>
